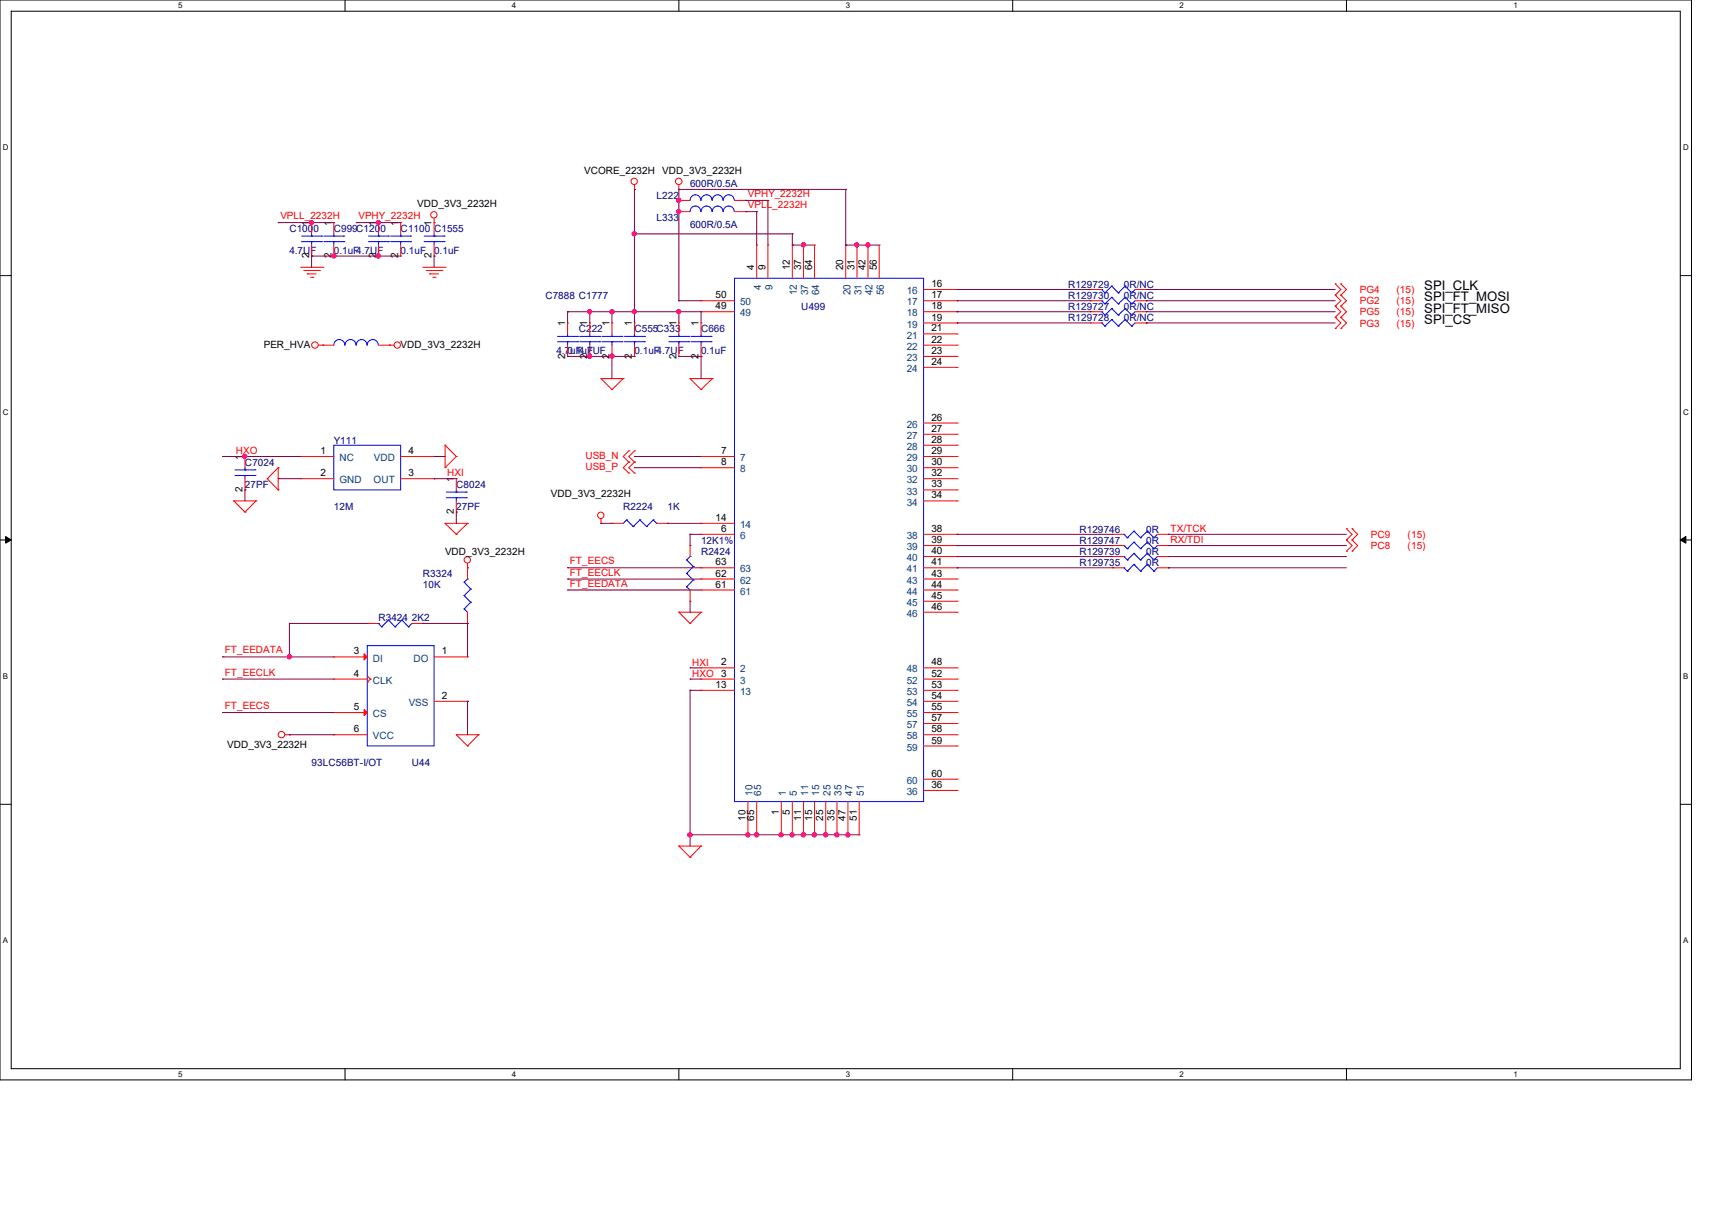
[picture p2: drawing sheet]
<svg xmlns="http://www.w3.org/2000/svg" width="297mm" height="210mm" viewBox="0 0 297 210" stroke-linecap="round" stroke-linejoin="round" font-family="sans-serif">
<path d="M0 0h293.5v187.3h-293.5zM1.9 1.9h289.6v183.4h-289.6z" fill="none" stroke="#000" stroke-width=".17"/>
<g fill="#fff">
<path d="M30.9 .2h.8v1.5h-.8z"/>
<path d="M30.9 185.5h.8v1.6h-.8z"/>
</g>
<path d="M59.9 0v1.9M59.9 185.3v2" fill="none" stroke="#000" stroke-width=".17"/>
<g fill="#fff">
<path d="M88.8 .2h.8v1.5h-.8z"/>
<path d="M88.8 185.5h.8v1.6h-.8z"/>
</g>
<path d="M117.8 0v1.9M117.8 185.3v2" fill="none" stroke="#000" stroke-width=".17"/>
<g fill="#fff">
<path d="M146.7 .2h.8v1.5h-.8z"/>
<path d="M146.7 185.5h.8v1.6h-.8z"/>
</g>
<path d="M175.7 0v1.9M175.7 185.3v2" fill="none" stroke="#000" stroke-width=".17"/>
<g fill="#fff">
<path d="M204.6 .2h.8v1.5h-.8z"/>
<path d="M204.6 185.5h.8v1.6h-.8z"/>
</g>
<path d="M233.6 0v1.9M233.6 185.3v2" fill="none" stroke="#000" stroke-width=".17"/>
<g fill="#fff">
<path d="M262.6 .2h.7v1.5h-.7z"/>
<path d="M262.6 185.5h.7v1.6h-.7z"/>
<path d="M.5 24.8h1v1.6h-1z"/>
<path d="M292 24.8h1v1.6h-1z"/>
<path d="M.5 70.7h1v1.5h-1z"/>
<path d="M292 70.7h1v1.5h-1z"/>
</g>
<path d="M0 47.8h1.9M291.5 47.8h2" fill="none" stroke="#000" stroke-width=".17"/>
<g fill="#fff">
<path d="M.5 116.5h.9v1.6h-.9z"/>
<path d="M292 116.5h.9v1.6h-.9z"/>
</g>
<path d="M0 93.6h1.9M291.5 93.6h2" fill="none" stroke="#000" stroke-width=".17"/>
<path d="M1 93l.9 .6-.9 .6zM291.5 93.6l1-.6v1.2z" fill="#000" stroke="#000" stroke-width=".17"/>
<g fill="#fff">
<path d="M.5 162.4h.9v1.5h-.9z"/>
<path d="M292 162.4h.9v1.5h-.9z"/>
</g>
<path d="M0 139.5h1.9M291.5 139.5h2" fill="none" stroke="#000" stroke-width=".17"/>
<g fill="none" stroke="#f00" stroke-width=".17">
<path d="M54.1 38.6h.1M54.1 38.6v2M57.9 38.6h.1M57.9 38.6v2M65.7 38.6h.1M65.7 38.6v2M69.5 38.6h.1M69.5 38.6v2M75.3 38.6h.1M75.3 37.8v2.8M110.1 32.9h.1M110.1 32v.9"/>
<path d="M117.8 32.9h.1M117.8 34.8h.1M117.8 36.7h.1M117.8 32v.9M117.8 34.8h1.9M117.8 36.7h1.9M127.4 34.8h2M127.4 36.7h2M129.4 34.8h.1M129.4 36.7h.1M52.2 46.4h3.8M52.7 46.9h2.7"/>
<path d="M53.3 47.5h.1M53.3 47.5h1.5M53.9 48.1h.4M54.1 44.4h.1M54.1 42.5v1.9M54.3 48.1h.1M55.2 59.9h2.7M55.4 46.9h.1M56 46.4h.1M56 59.9h.1M57.9 44.4h.1M57.9 42.5v1.9"/>
<path d="M65.7 44.4h.1M65.7 59.9h2.7M65.7 42.5v1.9M67.6 59.9h.1M69.5 44.4h.1M69.5 42.5v1.9M73.4 46.4h3.8M74 46.9h2.7M74.5 47.5h.1M74.5 47.5h1.6M75.1 48.1h.4M75.3 44.4h.1"/>
<path d="M75.3 42.5v1.9M75.5 48.1h.1M76.7 46.9h.1M77.2 46.4h.1M98.5 56h.1M98.5 56v1.9M98.5 59.9v1.9M102.3 56h.1M102.3 56v1.9M102.3 59.9v1.9M106.2 56h.1M106.2 56v1.9"/>
<path d="M106.2 59.9v1.9M110.1 56h.1M110.1 56v1.9M110.1 59.9v1.9M117.8 56h.1M117.8 56v1.9M117.8 59.9v1.9M121.6 54.1h.1M121.6 52.2h.1M121.6 56h.1M121.6 54.1h5.8M121.6 52.2h5.8"/>
<path d="M121.6 56v1.9M121.6 59.9v1.9M131.3 42.5h.1M131.3 42.5v5.8M133.2 42.5h.1M133.2 42.5v5.8M137.5 42.5h.1M137.5 42.5v5.8M139.4 42.5h.1M139.4 42.5v5.8M141.3 42.5h.1M141.3 42.5v5.8"/>
<path d="M146.7 42.5h.1M146.7 42.5v5.8M148.7 42.5h.1M148.7 42.5v5.8M150.6 42.5h.1M150.6 42.5v5.8M152.5 42.5h.1M152.5 42.5v5.8M160.2 59.9h5.8M160.2 54.1h5.8M160.2 50.2h5.8M160.2 52.2h5.8"/>
<path d="M160.2 56h5.8M160.2 57.9h5.8M166 50.2h.1M166 52.2h.1M166 54.1h.1M166 56h.1M166 57.9h.1M166 59.9h.1M189.2 54.1h.1M189.2 50.2h.1M189.2 52.2h.1M189.2 56h.1"/>
<path d="M189.2 54.1h1.9M189.2 50.2h1.9M189.2 52.2h1.9M189.2 56h1.9M196.9 54.1h1.9M196.9 50.2h1.9M196.9 52.2h1.9M196.9 56h1.9M198.8 54.1h.1M198.8 50.2h.1M198.8 52.2h.1M198.8 56h.1"/>
<path d="M231.6 57h.1M231.6 55h.1M231.6 51.2h.1M231.6 49.2h.1M231.6 53.1h.1M231.6 55l1 1-1 1M231.6 49.2l1 1-1 1M231.6 51.2l1 1-1 .9M231.6 53.1l1 1-1 .9M232.6 55h.1M232.6 57h.1M232.6 49.2h.1"/>
<path d="M232.6 51.2h.1M232.6 53.1h.1M232.6 55l1 1-1 1M232.6 49.2l1 1-1 1M232.6 51.2l1 1-1 .9M232.6 53.1l1 1-1 .9M42.5 79.2h.1M42.5 79.2v1.9M52.2 79.2h.1M52.2 79.2h5.7M69.5 79.2h5.8M75.3 79.2h.1"/>
<path d="M77.2 77.2h.1M77.2 77.2v3.9M77.2 77.2l2 2M79.2 79.2h.1M79.2 79.2l-2 1.9M98.5 61.8h.1M102.3 61.8h.1M104.3 65.7h.1M104.3 65.7h3.8M104.3 65.7l1.9 1.9M106.2 67.6h.1M106.2 61.8h.1"/>
<path d="M108.1 65.7h.1M108.1 65.7l-1.9 1.9M109.1 78.2h.1M109.1 78.2l-1 1 1 .9M110.1 78.2h.1M110.1 61.8h.1M110.1 78.2l-1 1 1 .9M117.8 61.8h.1M119.7 65.7h.1M119.7 65.7h3.9M119.7 65.7l1.9 1.9M121.6 67.6h.1"/>
<path d="M121.6 79.2h.1M121.6 61.8h.1M121.6 79.2h5.8M123.6 65.7h.1M123.6 65.7l-2 1.9M160.2 79.2h5.8M160.2 61.8h5.8M160.2 63.7h5.8M160.2 73.4h5.8M160.2 75.3h5.8M160.2 77.2h5.8M166 61.8h.1"/>
<path d="M166 63.7h.1M166 73.4h.1M166 75.3h.1M166 77.2h.1M166 79.2h.1M40.6 86.9h.1M40.6 86.9h3.8M40.6 86.9l1.9 1.9M42.5 88.8h.1M42.5 85h.1M42.5 83v2M44.4 86.9h.1"/>
<path d="M44.4 86.9l-1.9 1.9M46.4 83h.1M46.4 83l1.9 2M48.3 81.1h.1M48.3 85h.1M48.3 81.1v3.9M48.3 81.1l-1.9 1.9M52.2 83h.1M52.2 83h5.7M69.5 83h5.8M75.3 83h.1M77.2 81.1h.1"/>
<path d="M77.2 90.8h.1M77.2 90.8h3.9M77.2 90.8l2 1.9M79.2 92.7h.1M79.2 83h.1M79.2 88.8h.1M79.2 83v2M79.2 86.9v1.9M81.1 90.8h.1M81.1 98.5h.1M81.1 90.8l-1.9 1.9M81.1 97.7v2.7"/>
<path d="M104.3 90.8h.1M104.3 90v.8M106.2 90.8h.1M106.2 90.8h1.9M109.1 80.1h.1M109.1 82h.1M109.1 80.1l-1 1 1 .9M110.1 80.1h.1M110.1 82h.1M110.1 80.1l-1 1 1 .9M113.9 90.8h1.9M115.8 90.8h.1"/>
<path d="M119.7 94.6h.1M119.7 94.6v1.9M121.6 92.7h.1M121.6 81.1h.1M121.6 90.8h.1M121.6 98.5h.1M121.6 90.8h5.8M121.6 92.7h5.8M121.6 81.1h5.8M121.6 98.5h5.8M160.2 86.9h5.8M160.2 83h5.8"/>
<path d="M160.2 96.5h5.8M160.2 92.7h5.8M160.2 81.1h5.8M160.2 85h5.8M160.2 94.6h5.8M160.2 98.5h5.8M166 81.1h.1M166 83h.1M166 85h.1M166 86.9h.1M166 92.7h.1M166 94.6h.1"/>
<path d="M166 96.5h.1M166 98.5h.1M193 96.5h.1M193 92.7h.1M193 94.6h.1M193 98.5h.1M193 96.5h2M193 92.7h2M193 94.6h2M193 98.5h2M200.8 96.5h1.9M200.8 92.7h1.9"/>
<path d="M200.8 94.6h1.9M200.8 98.5h1.9M202.7 96.5h.1M202.7 92.7h.1M202.7 94.6h.1M202.7 98.5h.1M233.6 93.6h.1M233.6 91.7h.1M233.6 95.6h.1M233.6 91.7l1 1-1 .9M233.6 93.6l1 1-1 1M234.6 91.7h.1"/>
<path d="M234.6 93.6h.1M234.6 95.6h.1M234.6 91.7l.9 1-.9 .9M234.6 93.6l.9 1-.9 1M57.9 113.9h.1M57.9 117.8h.1M57.9 113.9h5.8M57.9 117.8h5.8M63.7 118.3h.1M63.7 108.1h.1M63.7 117.2l.6 .6M63.7 108.1h2"/>
<path d="M64.3 117.8h.1M64.3 117.8l-.6 .5M71.5 108.1h1.9M73.4 108.1h.1M75.3 113.9h5.8M81.1 113.9h.1M81.1 108.1h.1M81.1 106.2v1.9M117.8 106.2h.1M117.8 106.2h3.8M117.8 106.2l1.9 1.9M119.7 108.1h.1"/>
<path d="M119.7 104.3h.1M119.7 102.3v2M121.6 106.2h.1M121.6 115.8h.1M121.6 117.8h.1M121.6 119.7h.1M121.6 102.3h.1M121.6 100.4h.1M121.6 106.2l-1.9 1.9M121.6 117.8h5.8M121.6 115.8h5.8M121.6 119.7h5.8"/>
<path d="M121.6 100.4h5.8M121.6 102.3h5.8M160.2 106.2h5.8M160.2 117.8h5.8M160.2 115.8h5.8M160.2 119.7h5.8M160.2 100.4h5.8M160.2 102.3h5.8M160.2 104.3h5.8M166 100.4h.1M166 102.3h.1M166 104.3h.1"/>
<path d="M166 106.2h.1M166 115.8h.1M166 117.8h.1M166 119.7h.1M49.4 127.4h.8M50.2 127.4h.1M57.9 123.6h.1M57.9 127.4h.1M57.9 127.4h5.8M57.9 123.6h5.8M75.3 121.6h5.8M79.2 127.4h.1"/>
<path d="M79.2 127.4h3.8M79.2 127.4l1.9 2M81.1 129.4h.1M81.1 121.6h.1M83 127.4h.1M83 127.4l-1.9 2M129.8 139v5.8M131.3 139v5.8M135.6 139v5.8M137.5 139v5.8M139.4 139v5.8M141.3 139v5.8"/>
<path d="M143.3 139v5.8M145.2 139v5.8M147.1 139v5.8M149.1 139v5.8M160.2 127.4h5.8M160.2 123.6h5.8M160.2 121.6h5.8M160.2 137.1h5.8M160.2 125.5h5.8M160.2 129.4h5.8M160.2 135.1h5.8M166 137.1h.1"/>
<path d="M166 121.6h.1M166 123.6h.1M166 125.5h.1M166 127.4h.1M166 129.4h.1M166 135.1h.1M117.8 146.7h.1M117.8 146.7h3.8M117.8 146.7l1.9 2M119.7 148.7h.1M121.6 146.7h.1M121.6 146.7l-1.9 2"/>
<path d="M129.8 144.8h.1M131.3 144.8h.1M135.6 144.8h.1M137.5 144.8h.1M139.4 144.8h.1M141.3 144.8h.1M143.3 144.8h.1M145.2 144.8h.1M147.1 144.8h.1M149.1 144.8h.1"/>
<circle cx="75.3" cy="37.3" r=".55"/>
<circle cx="110" cy="31.5" r=".55"/>
<circle cx="117.8" cy="31.5" r=".56"/>
<circle cx="54.6" cy="59.8" r=".56"/>
<circle cx="68.9" cy="59.8" r=".55"/>
<circle cx="81.1" cy="97.1" r=".55"/>
<circle cx="104.2" cy="89.4" r=".55"/>
<circle cx="48.8" cy="127.4" r=".56"/>
</g>
<g fill="none" stroke="#00f" stroke-width=".17">
<path d="M119.7 36.7a.93 .93 0 0 1 .9-1 .93 .93 0 0 1 1 1M121.6 34.8a.93 .93 0 0 0-1-1 .93 .93 0 0 0-.9 1M121.6 36.7a.95 .95 0 0 1 1-1 .95 .95 0 0 1 .9 1M123.5 34.8a.95 .95 0 0 0-.9-1 .95 .95 0 0 0-1 1M123.6 36.7a.93 .93 0 0 1 .9-1 .93 .93 0 0 1 .9 1M125.4 34.8a.93 .93 0 0 0-.9-1 .93 .93 0 0 0-.9 1M125.5 36.7a.95 .95 0 0 1 .9-1 .95 .95 0 0 1 1 1M127.4 34.8a.95 .95 0 0 0-1-1 .95 .95 0 0 0-.9 1M52.3 41.9h3.5M52.3 40.9h3.5M54.1 40.9h.1M54.1 41.9h.1"/>
<path d="M54.1 40.6v.3M54.1 41.9v.6M55.8 41.9h.1M55.8 40.9h.1M56.2 41.9h3.4M56.2 40.9h3.4M57.9 59.9a.95 .95 0 0 1 1-1 .95 .95 0 0 1 .9 1M57.9 40.9h.1M57.9 41.9h.1M57.9 40.6v.3M57.9 41.9v.6M59.6 41.9h.1"/>
<path d="M59.6 40.9h.1M59.9 59.9a.95 .95 0 0 1 .9-1 .95 .95 0 0 1 1 1M61.8 59.9a.93 .93 0 0 1 .9-1 .93 .93 0 0 1 1 1M63.7 59.9a.95 .95 0 0 1 1-1 .95 .95 0 0 1 .9 1M63.9 41.9h3.5M63.9 40.9h3.5M65.7 40.9h.1M65.7 41.9h.1M65.7 40.6v.3M65.7 41.9v.6M67.4 41.9h.1M67.4 40.9h.1"/>
<path d="M67.8 41.9h3.4M67.8 40.9h3.4M69.5 40.9h.1M69.5 41.9h.1M69.5 40.6v.3M69.5 41.9v.6M71.2 41.9h.1M71.2 40.9h.1M73.6 41.9h3.4M73.6 40.9h3.4M75.3 40.9h.1M75.3 41.9h.1"/>
<path d="M75.3 40.6v.3M75.3 41.9v.6M77 41.9h.1M77 40.9h.1M96.7 59.3h3.5M96.7 58.3h3.5M98.5 58.3h.1M98.5 59.3h.1M98.5 57.9v.4M98.5 59.3v.6M100.2 59.3h.1M100.2 58.3h.1"/>
<path d="M100.6 59.3h3.5M100.6 58.3h3.5M102.3 58.3h.1M102.3 59.3h.1M102.3 57.9v.4M102.3 59.3v.6M104.1 59.3h.1M104.1 58.3h.1M104.4 59.3h3.5M104.4 58.3h3.5M106.2 58.3h.1M106.2 59.3h.1"/>
<path d="M106.2 57.9v.4M106.2 59.3v.6M107.9 59.3h.1M107.9 58.3h.1M108.3 59.3h3.5M108.3 58.3h3.5M110.1 58.3h.1M110.1 59.3h.1M110.1 57.9v.4M110.1 59.3v.6M111.8 59.3h.1M111.8 58.3h.1"/>
<path d="M116 59.3h3.5M116 58.3h3.5M117.8 58.3h.1M117.8 59.3h.1M117.8 57.9v.4M117.8 59.3v.6M119.5 59.3h.1M119.5 58.3h.1M119.9 59.3h3.5M119.9 58.3h3.5M121.6 58.3h.1M121.6 59.3h.1"/>
<path d="M121.6 57.9v.4M121.6 59.3v.6M123.4 59.3h.1M123.4 58.3h.1M127.4 48.3h32.8v90.7h-32.8zM191.1 54.1h.1M191.1 50.2h.1M191.1 52.2h.1M191.1 56h.1M191.1 54.1l.6 .6M191.1 50.2l.6 .6M191.1 52.2l.6 .5"/>
<path d="M191.1 56l.6 .6M191.7 54.7h.1M191.7 50.8h.1M191.7 52.7h.1M191.7 56.6h.1M192.9 53.5h.1M192.9 49.6h.1M192.9 51.6h.1M192.9 55.4h.1M192.9 53.5l-1.2 1.2M192.9 53.5l1.1 1.2M192.9 49.6l-1.2 1.2"/>
<path d="M192.9 49.6l1.1 1.2M192.9 51.6l-1.2 1.1M192.9 51.6l1.1 1.1M192.9 55.4l-1.2 1.2M192.9 55.4l1.1 1.2M194 54.7h.1M194 50.8h.1M194 52.7h.1M194 56.6h.1M195.2 53.5h.1M195.2 49.6h.1M195.2 51.6h.1"/>
<path d="M195.2 55.4h.1M195.2 53.5l1.1 1.2M195.2 53.5l-1.2 1.2M195.2 49.6l1.1 1.2M195.2 49.6l-1.2 1.2M195.2 51.6l1.1 1.1M195.2 51.6l-1.2 1.1M195.2 55.4l1.1 1.2M195.2 55.4l-1.2 1.2M196.3 54.7h.1M196.3 50.8h.1M196.3 52.7h.1"/>
<path d="M196.3 56.6h.1M196.9 54.1l-.6 .6M196.9 50.2l-.6 .6M196.9 52.2l-.6 .5M196.9 56l-.6 .6M57.9 77.2h11.6v7.8h-11.6zM40.8 82.5h3.4M40.8 81.5h3.4M42.5 81.5h.1M42.5 82.5h.1M42.5 81.1v.4M42.5 82.5v.5"/>
<path d="M44.2 82.5h.1M44.2 81.5h.1M77.4 86.3h3.5M77.4 85.3h3.5M79.2 85.3h.1M79.2 86.3h.1M79.2 85v.3M79.2 86.3v.6M80.9 86.3h.1M80.9 85.3h.1M108.7 90.2h.1M108.7 90.2l1.2 1.1"/>
<path d="M108.7 90.2l-.6 .6M109.9 91.3h.1M111 90.2h.1M111 90.2l-1.1 1.1M111 90.2l1.2 1.1M112.2 91.3h.1M113.3 90.2h.1M113.3 90.2l-1.1 1.1M113.3 90.2l.6 .6M113.9 90.8h.1M119.1 97.1h.1M119.1 99.4h.1"/>
<path d="M119.1 97.1l1.2 1.2M119.1 99.4l1.2 1.2M119.7 96.5h.1M119.7 96.5l-.6 .6M120.3 98.3h.1M120.3 98.3l-1.2 1.1M195 96.5h.1M195 92.7h.1M195 94.6h.1M195 98.5h.1M195 96.5l.6 .6M195 92.7l.6 .6"/>
<path d="M195 94.6l.6 .6M195 98.5l.6 .6M195.6 97.1h.1M195.6 93.3h.1M195.6 95.2h.1M195.6 99.1h.1M196.7 96h.1M196.7 92.1h.1M196.7 94h.1M196.7 97.9h.1M196.7 96l-1.1 1.1M196.7 96l1.2 1.1"/>
<path d="M196.7 92.1l-1.1 1.2M196.7 92.1l1.2 1.2M196.7 94l-1.1 1.2M196.7 94l1.2 1.2M196.7 97.9l-1.1 1.2M196.7 97.9l1.2 1.2M197.9 97.1h.1M197.9 93.3h.1M197.9 95.2h.1M197.9 99.1h.1M199.1 96h.1M199.1 92.1h.1"/>
<path d="M199.1 94h.1M199.1 97.9h.1M199.1 96l1.1 1.1M199.1 96l-1.2 1.1M199.1 92.1l1.1 1.2M199.1 92.1l-1.2 1.2M199.1 94l1.1 1.2M199.1 94l-1.2 1.2M199.1 97.9l1.1 1.2M199.1 97.9l-1.2 1.2M200.2 97.1h.1M200.2 93.3h.1"/>
<path d="M200.2 95.2h.1M200.2 99.1h.1M200.8 96.5l-.6 .6M200.8 92.7l-.6 .6M200.8 94.6l-.6 .6M200.8 98.5l-.6 .6M63.7 112h11.6v17.4h-11.6zM65.7 108.1h.1M65.7 108.1l.5 .6M66.2 108.7h.1M67.4 107.5h.1M67.4 107.5l-1.2 1.2"/>
<path d="M67.4 107.5l1.1 1.2M68.5 108.7h.1M69.7 107.5h.1M69.7 107.5l1.2 1.2M69.7 107.5l-1.2 1.2M70.9 108.7h.1M71.5 108.1l-.6 .6M80.5 101h.1M80.5 103.3h.1M80.5 105.6h.1M80.5 101l1.2 1.2M80.5 103.3l1.2 1.1"/>
<path d="M80.5 105.6l.6 .6M81.1 100.4h.1M81.1 100.4l-.6 .6M81.7 104.4h.1M81.7 102.2h.1M81.7 104.4l-1.2 1.2M81.7 102.2l-1.2 1.1M119.1 101.8h.1M119.1 101.8l.6 .5M120.3 100.6h.1M120.3 100.6l-1.2 1.2"/>
</g>
<g fill="#f00" stroke="#f00" stroke-width=".17">
<path d="M63.2 113.4l.5 .5-.5 .6z"/>
<path d="M63.2 123l.5 .6-.5 .5z"/>
</g>
<g fill="none" stroke="#800040" stroke-width=".17">
<path d="M48.3 38.6h.1M48.3 38.6h9.6M54.1 38.6h.1M61.8 38.6h.1M61.8 38.6h7.7M65.7 38.6h.1M110.1 32.9h.1M110.1 32.9v23.1M117.8 32.9h.1M117.8 36.7h.1M117.8 34.8h.1M117.8 32.9h28.9"/>
<path d="M117.8 32.9v19.3M129.4 34.8h.1M129.4 36.7h.1M129.4 34.8h3.8M129.4 36.7h1.9M131.3 36.7h.1M131.3 36.7v5.8M133.2 34.8h.1M133.2 34.8v7.7M146.7 32.9h.1M146.7 32.9v9.6M54.1 44.4h.1"/>
<path d="M54.1 44.4h15.4M54.1 44.4v2M57.9 44.4h.1M65.7 44.4h.1M75.3 44.4h.1M75.3 44.4v2M98.5 54.1h.1M98.5 54.1h23.1M98.5 54.1v1.9M102.3 54.1h.1M102.3 54.1v1.9M106.2 54.1h.1"/>
<path d="M106.2 54.1v1.9M110.1 54.1h.1M110.1 40.6h.1M110.1 40.6h27.4M117.8 52.2h.1M117.8 54.1h.1M117.8 52.2h3.8M117.8 54.1v1.9M121.6 54.1h.1M121.6 54.1v1.9M137.5 40.6h.1M137.5 42.5h.1"/>
<path d="M137.5 40.6v1.9M137.5 42.5h3.8M139.4 42.5h.1M146.7 42.5h.1M146.7 42.5h5.8M148.7 42.5h.1M150.6 42.5h.1M166 50.2h.1M166 52.2h.1M166 54.1h.1M166 56h.1M166 54.1h23.2"/>
<path d="M166 56h23.2M166 50.2h23.2M166 52.2h23.2M198.8 54.1h.1M198.8 56h.1M198.8 50.2h.1M198.8 52.2h.1M198.8 54.1h32.8M198.8 56h32.8M198.8 50.2h32.8M198.8 52.2h32.8M38.6 79.2h.1"/>
<path d="M38.6 79.2h13.6M42.5 79.2h.1M75.3 79.2h.1M75.3 79.2h1.9M98.5 61.8h.1M98.5 61.8h11.6M102.3 61.8h.1M106.2 61.8h.1M106.2 61.8v3.9M110.1 79.2h.1M110.1 79.2h11.5M117.8 61.8h.1"/>
<path d="M117.8 61.8h3.8M121.6 61.8h.1M121.6 61.8v3.9M42.5 85h.1M42.5 85v1.9M48.3 83h.1M48.3 83h3.9M75.3 83h.1M75.3 83h3.9M79.2 88.8h.1M79.2 88.8v2M98.5 98.5h.1"/>
<path d="M98.5 98.5h23.1M104.3 90.8h.1M104.3 90.8h1.9M110.1 81.1h.1M110.1 81.1h11.5M115.8 90.8h.1M115.8 90.8h5.8M119.7 92.7h.1M119.7 92.7h1.9M119.7 92.7v1.9M166 96.5h.1M166 98.5h.1"/>
<path d="M166 92.7h.1M166 94.6h.1M166 94.6h27M166 92.7h27M166 96.5h27M166 98.5h27M202.7 94.6h.1M202.7 92.7h.1M202.7 96.5h.1M202.7 98.5h.1M202.7 94.6h30.9M202.7 92.7h30.9"/>
<path d="M202.7 96.5h30.9M202.7 98.5h30.9M38.6 117.8h.1M38.6 113.9h.1M38.6 117.8h19.3M38.6 113.9h19.3M50.2 108.1h.1M50.2 113.9h.1M50.2 108.1v5.8M50.2 108.1h13.5M73.4 108.1h.1M73.4 108.1h7.7"/>
<path d="M81.1 108.1h.1M81.1 108.1v5.8M98.5 100.4h.1M98.5 102.3h.1M98.5 100.4h23.1M98.5 102.3h23.1M119.7 117.8h.1M119.7 115.8h.1M119.7 119.7h.1M119.7 106.2h.1M119.7 117.8h1.9M119.7 115.8h1.9"/>
<path d="M119.7 104.3v1.9M119.7 119.7v27M119.7 119.7h1.9M38.6 123.6h.1M38.6 123.6h19.3M50.2 127.4h.1M50.2 127.4h7.7M81.1 121.6h.1M81.1 121.6v5.8M119.7 144.8h.1M119.7 144.8h29.4M129.8 144.8h.1"/>
<path d="M131.3 144.8h.1M135.6 144.8h.1M137.5 144.8h.1M139.4 144.8h.1M141.3 144.8h.1M143.3 144.8h.1M145.2 144.8h.1M147.1 144.8h.1"/>
</g>
<g fill="#f0f" stroke="#f0f" stroke-width=".17">
<circle cx="42.5" cy="79.1" r=".37"/>
<circle cx="106.2" cy="61.8" r=".37"/>
<circle cx="139.4" cy="42.5" r=".37"/>
<circle cx="150.5" cy="42.5" r=".37"/>
<circle cx="148.6" cy="42.5" r=".37"/>
<circle cx="117.7" cy="36.7" r=".37"/>
<circle cx="119.7" cy="144.8" r=".37"/>
<circle cx="145.2" cy="144.8" r=".37"/>
<circle cx="143.2" cy="144.8" r=".37"/>
<circle cx="141.3" cy="144.8" r=".37"/>
<circle cx="139.4" cy="144.8" r=".37"/>
<circle cx="137.4" cy="144.8" r=".37"/>
<circle cx="131.2" cy="144.8" r=".37"/>
<circle cx="129.7" cy="144.8" r=".37"/>
<circle cx="135.5" cy="144.8" r=".37"/>
<circle cx="147.1" cy="144.8" r=".37"/>
<circle cx="117.7" cy="34.7" r=".37"/>
<circle cx="50.2" cy="113.9" r=".37"/>
<circle cx="106.2" cy="54" r=".37"/>
<circle cx="102.3" cy="54" r=".37"/>
<circle cx="102.3" cy="61.8" r=".37"/>
<circle cx="54" cy="38.6" r=".37"/>
<circle cx="65.6" cy="38.6" r=".37"/>
<circle cx="65.6" cy="44.4" r=".37"/>
<circle cx="57.9" cy="44.4" r=".37"/>
<circle cx="110" cy="54" r=".37"/>
<circle cx="110" cy="40.5" r=".37"/>
<circle cx="117.7" cy="54" r=".37"/>
</g>
<g font-size="2.3">
<text x="247.1" y="52.3">SPI_FT_MOSI</text>
<text x="247.1" y="50.3">SPI_CLK</text>
<text x="247.1" y="56.1">SPI_CS</text>
<text x="247.1" y="54.2">SPI_FT_MISO</text>
</g>
<g font-size="1.7">
<text x="72.4" y="36">VDD_3V3_2232H</text>
<text x="101.3" y="30.2">VCORE_2232H</text>
<text x="114.9" y="30.2">VDD_3V3_2232H</text>
<text x="53.6" y="39.2" transform="rotate(-90 53.6 39.2)">1</text>
<text x="57.5" y="39.2" transform="rotate(-90 57.5 39.2)">1</text>
<text x="65.2" y="39.2" transform="rotate(-90 65.2 39.2)">1</text>
<text x="69.1" y="39.2" transform="rotate(-90 69.1 39.2)">1</text>
<text x="74.9" y="39.2" transform="rotate(-90 74.9 39.2)">1</text>
<text x="53.6" y="44.8" transform="rotate(-90 53.6 44.8)">2</text>
<text x="57.5" y="44.8" transform="rotate(-90 57.5 44.8)">2</text>
<text x="65.2" y="44.8" transform="rotate(-90 65.2 44.8)">2</text>
<text x="69.1" y="44.8" transform="rotate(-90 69.1 44.8)">2</text>
<text x="74.9" y="44.8" transform="rotate(-90 74.9 44.8)">2</text>
<text x="130.8" y="46.9" transform="rotate(-90 130.8 46.9)">4</text>
<text x="132.8" y="46.9" transform="rotate(-90 132.8 46.9)">9</text>
<text x="137" y="46.9" transform="rotate(-90 137 46.9)">12</text>
<text x="139" y="46.9" transform="rotate(-90 139 46.9)">37</text>
<text x="140.9" y="46.9" transform="rotate(-90 140.9 46.9)">64</text>
<text x="146.3" y="46.9" transform="rotate(-90 146.3 46.9)">20</text>
<text x="148.2" y="46.9" transform="rotate(-90 148.2 46.9)">31</text>
<text x="150.2" y="46.9" transform="rotate(-90 150.2 46.9)">42</text>
<text x="152.1" y="46.9" transform="rotate(-90 152.1 46.9)">56</text>
<text x="124.1" y="53.6">49</text>
<text x="124.1" y="51.7">50</text>
<text x="161.6" y="49.8">16</text>
<text x="161.6" y="51.7">17</text>
<text x="161.6" y="53.6">18</text>
<text x="98" y="56.6" transform="rotate(-90 98 56.6)">1</text>
<text x="101.9" y="56.6" transform="rotate(-90 101.9 56.6)">1</text>
<text x="105.7" y="56.6" transform="rotate(-90 105.7 56.6)">1</text>
<text x="109.6" y="56.6" transform="rotate(-90 109.6 56.6)">1</text>
<text x="117.3" y="56.6" transform="rotate(-90 117.3 56.6)">1</text>
<text x="121.2" y="56.6" transform="rotate(-90 121.2 56.6)">1</text>
<text x="161.6" y="55.6">19</text>
<text x="161.6" y="57.5">21</text>
<text x="161.6" y="59.4">22</text>
<text x="45.8" y="60.3">PER_HVA</text>
<text x="69.5" y="60.3">VDD_3V3_2232H</text>
<text x="98" y="62.2" transform="rotate(-90 98 62.2)">2</text>
<text x="101.9" y="62.2" transform="rotate(-90 101.9 62.2)">2</text>
<text x="105.7" y="62.2" transform="rotate(-90 105.7 62.2)">2</text>
<text x="109.6" y="62.2" transform="rotate(-90 109.6 62.2)">2</text>
<text x="117.3" y="62.2" transform="rotate(-90 117.3 62.2)">2</text>
<text x="121.2" y="62.2" transform="rotate(-90 121.2 62.2)">2</text>
<text x="161.6" y="61.4">23</text>
<text x="161.6" y="63.3">24</text>
<text x="161.6" y="72.9">26</text>
<text x="161.6" y="74.9">27</text>
<text x="161.6" y="76.8">28</text>
<text x="42.1" y="79.8" transform="rotate(-90 42.1 79.8)">1</text>
<text x="55.6" y="82.6">2</text>
<text x="55.6" y="78.7">1</text>
<text x="70.9" y="78.7">4</text>
<text x="70.9" y="82.6">3</text>
<text x="78.7" y="83.6" transform="rotate(-90 78.7 83.6)">1</text>
<text x="125.1" y="78.7">7</text>
<text x="125.1" y="80.7">8</text>
<text x="161.6" y="78.7">29</text>
<text x="161.6" y="80.7">30</text>
<text x="161.6" y="82.6">32</text>
<text x="42.1" y="85.3" transform="rotate(-90 42.1 85.3)">2</text>
<text x="78.7" y="89.2" transform="rotate(-90 78.7 89.2)">2</text>
<text x="95.6" y="86.2">VDD_3V3_2232H</text>
<text x="161.6" y="84.5">33</text>
<text x="161.6" y="86.4">34</text>
<text x="124.1" y="90.3">14</text>
<text x="125.1" y="92.2">6</text>
<text x="161.6" y="92.2">38</text>
<text x="161.6" y="94.2">39</text>
<text x="77.2" y="96.2">VDD_3V3_2232H</text>
<text x="124.1" y="101.9">61</text>
<text x="124.1" y="100">62</text>
<text x="124.1" y="98">63</text>
<text x="161.6" y="96.1">40</text>
<text x="161.6" y="98">41</text>
<text x="161.6" y="100">43</text>
<text x="161.6" y="101.9">44</text>
<text x="161.6" y="103.8">45</text>
<text x="161.6" y="105.7">46</text>
<text x="61.4" y="113.5">3</text>
<text x="76.7" y="113.5">1</text>
<text x="61.4" y="117.3">4</text>
<text x="124.1" y="119.3">13</text>
<text x="125.1" y="115.4">2</text>
<text x="125.1" y="117.3">3</text>
<text x="161.6" y="115.4">48</text>
<text x="161.6" y="117.3">52</text>
<text x="161.6" y="119.3">53</text>
<text x="61.4" y="123.1">5</text>
<text x="76.7" y="121.2">2</text>
<text x="161.6" y="121.2">54</text>
<text x="161.6" y="123.1">55</text>
<text x="161.6" y="125">57</text>
<text x="39.4" y="129.8">VDD_3V3_2232H</text>
<text x="61.4" y="127">6</text>
<text x="161.6" y="127">58</text>
<text x="161.6" y="128.9">59</text>
<text x="161.6" y="136.6">36</text>
<text x="161.6" y="134.7">60</text>
<text x="129.3" y="142.3" transform="rotate(-90 129.3 142.3)">10</text>
<text x="130.8" y="142.3" transform="rotate(-90 130.8 142.3)">65</text>
<text x="135.1" y="141.3" transform="rotate(-90 135.1 141.3)">1</text>
<text x="137" y="141.3" transform="rotate(-90 137 141.3)">5</text>
<text x="139" y="142.3" transform="rotate(-90 139 142.3)">11</text>
<text x="140.9" y="142.3" transform="rotate(-90 140.9 142.3)">15</text>
<text x="142.8" y="142.3" transform="rotate(-90 142.8 142.3)">25</text>
<text x="144.8" y="142.3" transform="rotate(-90 144.8 142.3)">35</text>
<text x="146.7" y="142.3" transform="rotate(-90 146.7 142.3)">47</text>
<text x="148.6" y="142.3" transform="rotate(-90 148.6 142.3)">51</text>
</g>
<g font-size="1.7" fill="#000080">
<text x="113.9" y="34.5">L222</text>
<text x="119.7" y="32.5">600R/0.5A</text>
<text x="50.2" y="40.2">C1000</text>
<text x="57.9" y="40.2">C999C1200</text>
<text x="69.5" y="40.2">C1100 C1555</text>
<text x="113.9" y="38.3">L333</text>
<text x="119.7" y="39.5">600R/0.5A</text>
<text x="50.2" y="44.1">4.7UF</text>
<text x="57.9" y="44.1">0.1uF4.7UF</text>
<text x="69.5" y="44.1">0.1uF</text>
<text x="75.3" y="44.1">0.1uF</text>
<text x="94.6" y="51.8">C7888 C1777</text>
<text x="139" y="53.8">U499</text>
<text x="185.3" y="53.8">R129727</text>
<text x="185.3" y="49.9">R129729</text>
<text x="185.3" y="51.8">R129730</text>
<text x="195" y="53.8">0R/NC</text>
<text x="195" y="49.9">0R/NC</text>
<text x="195" y="51.8">0R/NC</text>
<text x="100.4" y="57.6">C222</text>
<text x="110.1" y="57.6">C555C333</text>
<text x="121.6" y="57.6">C666</text>
<text x="185.3" y="55.7">R129728</text>
<text x="195" y="55.7">0R/NC</text>
<text x="96.5" y="61.5">4.7uF4.7UF</text>
<text x="98.5" y="61.5">0.1uF</text>
<text x="110.1" y="61.5">0.1uF4.7UF</text>
<text x="121.6" y="61.5">0.1uF</text>
<text x="57.9" y="76.9">Y111</text>
<text x="42.5" y="80.8">C7024</text>
<text x="42.5" y="84.6">27PF</text>
<text x="57.9" y="88.5">12M</text>
<text x="79.2" y="84.6">C8024</text>
<text x="79.2" y="88.5">27PF</text>
<text x="108.1" y="88.5">R2224</text>
<text x="115.8" y="88.5">1K</text>
<text x="121.6" y="94.3">12K1%</text>
<text x="187.3" y="92.4">R129746</text>
<text x="187.3" y="94.3">R129747</text>
<text x="198.8" y="92.4">0R</text>
<text x="198.8" y="94.3">0R</text>
<text x="73.4" y="100.1">R3324</text>
<text x="121.6" y="96.2">R2424</text>
<text x="187.3" y="96.2">R129739</text>
<text x="187.3" y="98.1">R129735</text>
<text x="198.8" y="96.2">0R</text>
<text x="198.8" y="98.1">0R</text>
<text x="65.7" y="107.8">R3424 2K2</text>
<text x="73.4" y="102">10K</text>
<text x="54.1" y="132.9">93LC56BT-I/OT</text>
<text x="71.5" y="132.9">U44</text>
</g>
<g font-size="1.7" fill="#f00">
<text x="129.7" y="34.2">VPHY_2232H</text>
<text x="48.6" y="38">VPLL_2232H</text>
<text x="62.2" y="38">VPHY_2232H</text>
<text x="129.7" y="36.1">VPLL_2232H</text>
<text x="235.9" y="50.8">PG4</text>
<text x="235.9" y="52.8">PG2</text>
<text x="242.3" y="50.8">(15)</text>
<text x="242.3" y="52.8">(15)</text>
<text x="235.9" y="56.6">PG3</text>
<text x="235.9" y="54.7">PG5</text>
<text x="242.3" y="56.6">(15)</text>
<text x="242.3" y="54.7">(15)</text>
<text x="40.9" y="78.8">HXO</text>
<text x="77.6" y="82.6">HXI</text>
<text x="101.6" y="79.6">USB_N</text>
<text x="101.6" y="81.5">USB_P</text>
<text x="203.1" y="94.2">RX/TDI</text>
<text x="203.1" y="92.3">TX/TCK</text>
<text x="237.8" y="93.3">PC9</text>
<text x="237.8" y="95.2">PC8</text>
<text x="244.2" y="93.3">(15)</text>
<text x="244.2" y="95.2">(15)</text>
<text x="98.8" y="97.9">FT_EECS</text>
<text x="98.8" y="99.8">FT_EECLK</text>
<text x="98.8" y="101.7">FT_EEDATA</text>
<text x="39" y="113.3">FT_EEDATA</text>
<text x="39" y="117.2">FT_EECLK</text>
<text x="120.1" y="117.4">HXO</text>
<text x="120.1" y="115.4">HXI</text>
<text x="39" y="123">FT_EECS</text>
</g>
<g font-size="1.7" fill="#004080">
<text x="128.4" y="53">50</text>
<text x="132.1" y="50.2" transform="rotate(-90 132.1 50.2)">4</text>
<text x="134" y="50.2" transform="rotate(-90 134 50.2)">9</text>
<text x="138.3" y="51.2" transform="rotate(-90 138.3 51.2)">12</text>
<text x="140.2" y="51.2" transform="rotate(-90 140.2 51.2)">37</text>
<text x="142.1" y="51.2" transform="rotate(-90 142.1 51.2)">64</text>
<text x="147.5" y="51.2" transform="rotate(-90 147.5 51.2)">20</text>
<text x="149.5" y="51.2" transform="rotate(-90 149.5 51.2)">31</text>
<text x="151.4" y="51.2" transform="rotate(-90 151.4 51.2)">42</text>
<text x="153.3" y="51.2" transform="rotate(-90 153.3 51.2)">56</text>
<text x="157.3" y="51">16</text>
<text x="157.3" y="53">17</text>
<text x="128.4" y="54.9">49</text>
<text x="157.3" y="54.9">18</text>
<text x="157.3" y="56.8">19</text>
<text x="157.3" y="58.7">21</text>
<text x="157.3" y="60.7">22</text>
<text x="157.3" y="62.6">23</text>
<text x="157.3" y="64.5">24</text>
<text x="157.3" y="74.2">26</text>
<text x="157.3" y="76.1">27</text>
<text x="58.9" y="83.8">GND</text>
<text x="58.9" y="80">NC</text>
<text x="64.8" y="83.8">OUT</text>
<text x="64.9" y="80">VDD</text>
<text x="128.4" y="80">7</text>
<text x="128.4" y="81.9">8</text>
<text x="157.3" y="78">28</text>
<text x="157.3" y="80">29</text>
<text x="157.3" y="81.9">30</text>
<text x="157.3" y="83.8">32</text>
<text x="157.3" y="85.8">33</text>
<text x="157.3" y="87.7">34</text>
<text x="128.4" y="93.5">6</text>
<text x="128.4" y="91.6">14</text>
<text x="157.3" y="93.5">38</text>
<text x="157.3" y="95.4">39</text>
<text x="128.4" y="101.2">62</text>
<text x="128.4" y="99.3">63</text>
<text x="157.3" y="97.3">40</text>
<text x="157.3" y="99.3">41</text>
<text x="157.3" y="101.2">43</text>
<text x="128.4" y="103.1">61</text>
<text x="157.3" y="103.1">44</text>
<text x="157.3" y="105.1">45</text>
<text x="157.3" y="107">46</text>
<text x="64.7" y="114.7">DI</text>
<text x="64.7" y="118.6">CLK</text>
<text x="71.7" y="114.7">DO</text>
<text x="128.4" y="116.6">2</text>
<text x="128.4" y="118.6">3</text>
<text x="157.3" y="116.6">48</text>
<text x="157.3" y="118.6">52</text>
<text x="64.7" y="124.4">CS</text>
<text x="70.9" y="122.4">VSS</text>
<text x="128.4" y="120.5">13</text>
<text x="157.3" y="120.5">53</text>
<text x="157.3" y="122.4">54</text>
<text x="157.3" y="124.4">55</text>
<text x="64.7" y="128.2">VCC</text>
<text x="157.3" y="126.3">57</text>
<text x="157.3" y="128.2">58</text>
<text x="157.3" y="130.2">59</text>
<text x="157.3" y="137.9">36</text>
<text x="157.3" y="135.9">60</text>
<text x="130.6" y="138" transform="rotate(-90 130.6 138)">10</text>
<text x="132.1" y="138" transform="rotate(-90 132.1 138)">65</text>
<text x="136.4" y="138" transform="rotate(-90 136.4 138)">1</text>
<text x="138.3" y="138" transform="rotate(-90 138.3 138)">5</text>
<text x="140.2" y="138" transform="rotate(-90 140.2 138)">11</text>
<text x="142.1" y="138" transform="rotate(-90 142.1 138)">15</text>
<text x="144.1" y="138" transform="rotate(-90 144.1 138)">25</text>
<text x="146" y="138" transform="rotate(-90 146 138)">35</text>
<text x="147.9" y="138" transform="rotate(-90 147.9 138)">47</text>
<text x="149.9" y="138" transform="rotate(-90 149.9 138)">51</text>
</g>
<g font-size="1.4">
<text x="30.9" y="1.4">5</text>
<text x="88.8" y="1.4">4</text>
<text x="146.7" y="1.4">3</text>
<text x="204.6" y="1.4">2</text>
<text x="262.6" y="1.4">1</text>
<text x=".5" y="26.1">D</text>
<text x="292" y="26.1">D</text>
<text x=".5" y="71.9">C</text>
<text x="292" y="71.9">C</text>
<text x=".5" y="117.8">B</text>
<text x="292" y="117.8">B</text>
<text x=".5" y="163.6">A</text>
<text x="292" y="163.6">A</text>
<text x="30.9" y="186.8">5</text>
<text x="88.8" y="186.8">4</text>
<text x="146.7" y="186.8">3</text>
<text x="204.6" y="186.8">2</text>
<text x="262.6" y="186.8">1</text>
</g>
</svg>
